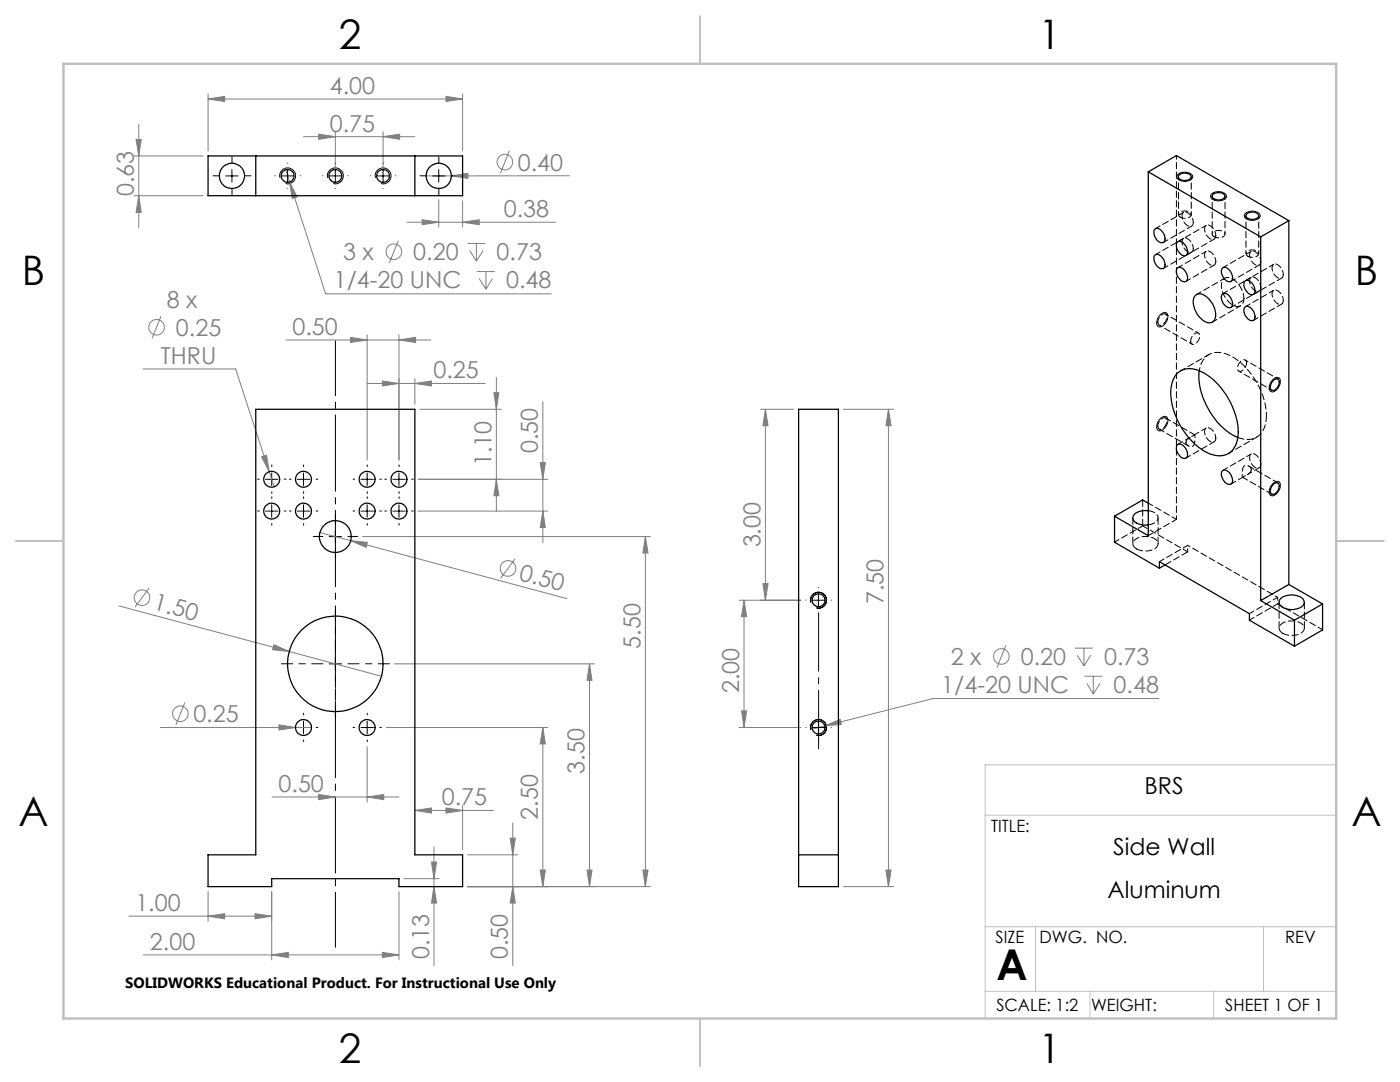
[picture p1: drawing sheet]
<svg xmlns="http://www.w3.org/2000/svg" width="279mm" height="216mm" viewBox="0 0 279 216" stroke-linecap="round" stroke-linejoin="round" font-family="sans-serif">
<g fill="none" stroke="#808080" stroke-width=".2">
<path d="M41.5 19.8l3.3-.6v1zM41.5 18.7v11.4M41.5 19.8h50.8M89 19.2l3.3 .6-3.3 .4zM92.3 18.7v11.4M26.7 31.1h13.8M26.7 39.1h13.8M27.2 27.8h1l-.5 3.3zM27.7 39.1l.5 3.3h-1zM27.7 24.8v20.6M57 33.9l.8 2.4M57.8 36.3l1.5 3-1 .3z"/>
<path d="M57.8 36.3l7.2 22.3h45M60.6 27.3h22.2M63.6 26.8l3.3 .5-3.3 .5zM66.9 26.3v7.8M76.4 27.3l3.4-.5v1zM76.4 26.3v7.8M85.1 35.1h5M87.6 39.9v5.4M90.1 35.1l3.3-.5v1zM101.6 30.1l-1.7 4.5M113.7 35.1h-23.6M79.5 48l-1.8 4.5"/>
<path d="M81.2 44.3h29.7M84.2 43.9l3.4 .4-3.4 .5zM92.3 44.3l3.3-.4v.9zM92.3 40.1v5.2M93.3 48.6h3.5M93.7 50l1.4 2.1M95.1 48.6v3.5M95.2 54.2h3.5M95.6 55.6l1.4 2.1M96.4 50l-1.3 2.1M97 54.2v3.5M98.3 55.6l-1.3 2.1"/>
<path d="M28.5 73.6h18.5l7.7 23.6M32.1 63.1l-1.8 4.4M57.1 67.8h28.9M70 67.3l3.3 .5-3.3 .5zM73.3 66.8v25M73.3 76.5h23.5M76.3 76l3.3 .5-3.3 .5zM79.6 67.8l3.3-.5v1zM79.6 66.8v25M82.8 76.5l3.3-.5v1zM82.8 75.5v5.2M98.6 78.4h1l-.5 3.3z"/>
<path d="M99.1 75.3v26.7M52.2 91.2l1-.4 .5 3.3zM83.5 95.6h25.8M83.8 81.7h16.2M99.1 95.6l.5 3.3h-1zM107.8 92.3h1l-.5 3.3zM108.3 80.1v28.2M151.8 81.7h6.6M152.8 81.7v38.1M152.8 81.7l.5 3.2h-1zM168.3 81.7h10M177.3 81.7l.5 3.2h-1z"/>
<path d="M177.3 81.7v95.2M29.8 117.3l-2.9 3.9M63.9 106.3l6.1 1.6M70 107.9l3.3 .3-.2 1zM70 107.9l43.1 11.6M72.4 107.1h57.4M83.5 102h25.8M102.8 111.5l-2.9 3.9M108.3 102l.5 3.3h-1zM128.8 107.1l.5 3.2h-1zM128.8 107.1v69.8M147.5 119.8h12.3"/>
<path d="M148.5 119.8l.5 3.2h-1zM148.5 119.8v25.4M152.3 116.5h1l-.5 3.3zM23.7 120.9l34 9.1M54.7 128.7l3 1.3-3.3-.4zM57.7 130l18.4 4.9M78.7 132.5h39.9M117.7 132.5l.4 3.2h-.9zM117.7 132.5v44.4M200.7 128.8l-1.7 4.4M214.5 129.3h3.6M215 130.7l1.3 2.2"/>
<path d="M216.3 129.3v3.6M216.4 134.9h3.6M216.9 136.3l1.3 2.2M217.7 130.7l-1.4 2.2M218.2 134.9v3.6M219.5 136.3l-1.3 2.2M231.3 139.4h-45.1l-21.6 5.5M32 145.2h30.2M36.9 140.2l-1.8 4.4M54.3 159h25.3M55.7 144.6l3.3 .6-3.3 .5zM63.6 158.5l3.3 .5-3.3 .6z"/>
<path d="M73.3 159l3.3-.5v1.1zM73.3 149v11.1M77.1 145.2h32.2M108.3 145.2l.5 3.2h-1zM108.3 145.2v31.7M147.5 145.2h12.3M148 141.9h1l-.5 3.3zM164.6 144.9l3.1-1.4 .2 1zM164.6 144.9l-2.5 .6M41.5 177.9v5.9M54.2 177.9v13.6M79.6 177.9v13.6"/>
<path d="M80.6 175.3h7M82.8 161.7l3.3-.5v1zM82.8 161.7h15.7M86.1 172h1l-.5 3.3zM86.6 176.9l.5 3.3h-1zM86.6 169v23.7M89 161.2l3.3 .5-3.3 .5zM92.3 160.7v8.9M93.3 176.9h36.5M93.3 170.6h10M101.8 167.3h1l-.5 3.3zM102.3 164.2v28.5"/>
<path d="M102.3 176.9l.5 3.3h-1zM107.8 173.6h1l-.5 3.3zM117.2 173.6h.9l-.4 3.3zM128.3 173.6h1l-.5 3.3zM168.3 176.9h10M176.8 173.6h1l-.5 3.3zM25.7 182.8h28.5M28.6 190.5h51M41.5 182.8l3.3-.5v1zM50.9 182.3l3.3 .5-3.3 .5zM54.2 190.5l3.3-.5v1.1zM76.3 190l3.3 .5-3.3 .6z"/>
<circle cx="100.8" cy="32.3" r="1.55"/>
<circle cx="78.6" cy="50.2" r="1.55"/>
<circle cx="31.2" cy="65.3" r="1.56"/>
<circle cx="28.3" cy="119.3" r="1.55"/>
<circle cx="101.4" cy="113.4" r="1.56"/>
<circle cx="199.8" cy="131" r="1.56"/>
<circle cx="36" cy="142.4" r="1.55"/>
</g>
<g fill="none" stroke="#000" stroke-width=".2">
<path d="M45 35.1h2.5M46.3 33.8v2.5M55.9 35.5a1.58 1.58 0 0 1 1.4-2 1.58 1.58 0 0 1 1.7 1.8 1.58 1.58 0 0 1-2 1.3M56.2 35.1h2.4M57.4 33.8v2.5M65.4 35.5a1.58 1.58 0 0 1 1.4-2 1.58 1.58 0 0 1 1.7 1.8 1.58 1.58 0 0 1-2 1.3M65.7 35.1h2.5M66.9 33.8v2.5M74.9 35.5a1.58 1.58 0 0 1 1.4-2 1.58 1.58 0 0 1 1.7 1.8 1.58 1.58 0 0 1-2 1.3M75.2 35.1h2.5M76.4 33.8v2.5M86.3 35.1h2.5"/>
<path d="M87.6 33.8v2.5M235 34.9a2.07 2.07 0 0 1 3 .2 1.34 1.34 0 0 1-1.7 1.1l-.7-.1a.78 .78 0 0 1-.6-1.2zM241.8 38.7a2.07 2.07 0 0 1 3 .3 1.34 1.34 0 0 1-1.8 1.1l-1.1-.4a.66 .66 0 0 1-.1-1zM248.4 42.7a2.06 2.06 0 0 1 3.1 .2 1.41 1.41 0 0 1-1.9 1.1l-.9-.4a.6 .6 0 0 1-.3-.9zM231.7 62.7a.81 .81 0 0 1 1.1-.2 .81 .81 0 0 1 .2 1.1 1.69 1.69 0 0 1-1.9 1.6 1.88 1.88 0 0 1 .6-2.5zM254.1 75.7a.8 .8 0 0 1 1.1-.4 .8 .8 0 0 1 .3 1.1 2.05 2.05 0 0 1-1.7 1.8 1.07 1.07 0 0 1-.3-1.7zM53 95.6h2.5M54.2 94.4v2.5M59.3 95.6h2.5M60.6 94.4v2.5M72 95.6h2.5M73.3 94.4v2.5"/>
<path d="M78.4 95.6h2.5M79.6 94.4v2.5M231.4 83.7l.3-.3a.81 .81 0 0 1 1.1-.2 .81 .81 0 0 1 .2 1.1 1.69 1.69 0 0 1-1.9 1.6 1.73 1.73 0 0 1 .3-2.2zM254.1 96.4a.8 .8 0 0 1 1.1-.3 .8 .8 0 0 1 .3 1.1 1.88 1.88 0 0 1-1.8 1.7 1.49 1.49 0 0 1 .2-2.2zM53 102h2.5M54.2 100.7v2.5M59.3 102h2.5M60.6 100.7v2.5M65.7 107.1h2.5M66.9 105.8v2.5M72 102h2.5M73.3 100.7v2.5"/>
<path d="M78.4 102h2.5M79.6 100.7v2.5M162.1 119.8h2.5M163.3 118.5v2.5M65.7 132.5h2.5M66.9 131.2v2.5M161.8 120.2a1.58 1.58 0 0 1 1.4-2 1.58 1.58 0 0 1 1.7 1.7 1.58 1.58 0 0 1-2 1.4M59.3 145.2h2.5M60.6 143.9v2.5M72 145.2h2.5M73.3 143.9v2.5M161.8 145.6a1.58 1.58 0 0 1 1.4-2 1.58 1.58 0 0 1 1.7 1.7 1.58 1.58 0 0 1-2 1.4"/>
<path d="M162.1 145.2h2.5M163.3 143.9v2.5"/>
</g>
<path d="M66.9 189v-121" fill="none" stroke="#000" stroke-width=".2" stroke-dasharray="15.2 1.3 1.3 1.3" stroke-dashoffset="4.3"/>
<g fill="none" stroke="#000" stroke-width=".2" stroke-dasharray="15.2 1.3 1.3 1.3">
<path d="M43.8 35.1h-1.3M46.3 32.6v-1.3M46.3 37.6v1.2M48.8 35.1h1.3M54.9 35.1h.1M57.4 32.6v-.1M57.4 37.6h.1M59.9 35.1h.1M64.4 35.1h.1M66.9 32.6v-.1M66.9 37.6h.1M69.4 35.1h.1"/>
<path d="M74 35.1h-.1M76.5 32.6v-.1M76.5 37.6h.1M79 35.1h.1M85.1 35.1h-1.3M87.6 32.6v-1.3M87.6 37.6v1.2M90.1 35.1h1.2M51.7 95.6h-.3M54.2 93.1v-.3M54.2 98.1v.4M54.2 99.5v-.4"/>
<path d="M56.7 95.6h.4M58.1 95.6h-.3M60.6 99.5v-.4M60.6 93.1v-.3M60.6 98.1v.4M63.1 95.6h.3M70.8 95.6h-.3M73.3 99.5v-.4M73.3 93.1v-.3M73.3 98.1v.4M75.8 95.6h.3M77.1 95.6h-.3"/>
<path d="M79.6 99.5v-.4M79.6 93.1v-.3M79.6 98.1v.4M82.1 95.6h.4M51.7 102h-.3M54.2 104.5v.3M56.7 102h.4M58.1 102h-.3M60.6 104.5v.3M63.1 102h.3M64.4 107h-1.9M66.9 104.5v-1.9"/>
<path d="M66.9 109.5v2M69.4 107h2M70.8 102h-.3M73.3 104.5v.3M75.8 102h.3M77.1 102h-.3M79.6 104.5v.3M82.1 102h.4M160.9 119.7h-.1M163.4 117.2h.1M165.9 119.7h.1M58.1 145.1h-.3"/>
<path d="M60.6 142.6v-.3M60.6 147.6v.4M63.1 145.1h.3M70.8 145.1h-.3M73.3 142.6v-.3M73.3 147.6v.4M75.8 145.1h.3M160.9 145.1h-.1M163.4 142.6h.1M163.4 147.6v.1M165.9 145.1h.1"/>
</g>
<path d="M64.4 132.4h-8.2M66.9 129.9v-8.2M66.9 134.9v8.3M69.4 132.4h8.3" fill="none" stroke="#000" stroke-width=".2" stroke-dasharray="15.2 1.3 1.3 1.3" stroke-dashoffset="13"/>
<path d="M266.7 152.6h-70.1v50.6M196.6 162.7h70.1M196.6 197.8h70.1M196.6 184.9h70.1M206.7 184.9v12.9M217.5 197.8v5.4M242.2 197.8v5.4M252.2 184.9v12.9" fill="none" stroke="#c0c0c0" stroke-width=".2"/>
<path d="M139.7 3.2v9.5M3.1 107.9h9.6M266.7 107.9h9.5M139.7 203.2v9.6" fill="none" stroke="#c0c0c0" stroke-width=".25"/>
<path d="M12.7 12.7h254v190.5h-254z" fill="none" stroke="#c0c0c0" stroke-width=".5"/>
<path d="M163.4 122.2v27.2" fill="none" stroke="#000" stroke-width=".2" stroke-dasharray="15.2 1.3 1.3 1.3" stroke-dashoffset="3.6"/>
<g fill="#808080">
<path d="M54.7 128.7l3 1.3-3.3-.4z"/>
<path d="M55.7 144.6l3.3 .6-3.3 .5z"/>
<path d="M90.1 35.1l3.3-.5v1z"/>
<path d="M70 107.9l3.3 .3-.2 1z"/>
<path d="M76.3 190l3.3 .5-3.3 .6zM54.2 190.5l3.3-.5v1.1zM73.3 159l3.3-.5v1.1zM63.6 158.5l3.3 .5-3.3 .6zM89 19.2l3.3 .6-3.3 .4zM41.5 19.8l3.3-.6v1zM92.3 44.3l3.3-.4v.9zM84.2 43.9l3.4 .4-3.4 .5z"/>
<path d="M41.5 182.8l3.3-.5v1zM50.9 182.3l3.3 .5-3.3 .5zM70 67.3l3.3 .5-3.3 .5zM79.6 67.8l3.3-.5v1zM52.2 91.2l1.5 2.9-.5-3.3zM164.6 144.9l3.3-.4-.2-1zM63.6 26.8l3.3 .5-3.3 .5zM76.4 27.3l3.4-.5v1zM57.8 36.3l.5 3.3 1-.3z"/>
<path d="M76.3 76l3.3 .5-3.3 .5zM82.8 76.5l3.3-.5v1z"/>
<path d="M82.8 161.7l3.3-.5v1zM89 161.2l3.3 .5-3.3 .5z"/>
<path d="M176.8 173.6h1l-.5 3.3zM177.3 81.7l.5 3.2h-1z"/>
<path d="M86.6 176.9l.5 3.3h-1zM86.1 172h1l-.5 3.3zM108.3 102l.5 3.3h-1zM107.8 92.3h1l-.5 3.3z"/>
<path d="M101.8 167.3h1l-.5 3.3zM102.3 176.9l.5 3.3h-1z"/>
<path d="M108.3 145.2l.5 3.2h-1zM107.8 173.6h1l-.5 3.3zM117.7 132.5l.4 3.2h-.9zM117.2 173.6h.9l-.4 3.3zM128.8 107.1l.5 3.2h-1zM128.3 173.6h1l-.5 3.3zM98.6 78.4h1l-.5 3.3zM99.1 95.6l.5 3.3h-1zM152.8 81.7l.5 3.2h-1zM152.3 116.5h1l-.5 3.3zM148.5 119.8l.5 3.2h-1zM148 141.9h1l-.5 3.3z"/>
<path d="M27.2 27.8h1l-.5 3.3zM27.7 39.1l.5 3.3h-1z"/>
</g>
<g fill="none" stroke="#000" stroke-width=".25">
<path d="M41.5 31.1h50.8v8h-50.8zM51 31.1v8M82.8 31.1v8M229.2 34.3v72.6l-6.8-3.9M229.2 34.3l22.4 13M229.2 34.3l5.6-3.3 22.4 13M235.3 35a1.65 1.65 0 0 1 2.4 .2 1.54 1.54 0 0 1-2.4 .5l-.1-.4zM242 38.9a1.57 1.57 0 0 1 2.4 .2 1.27 1.27 0 0 1-1.9 .7l-.5-.4zM230.4 51a1.11 1.11 0 0 1 1.7 .6 1.39 1.39 0 0 1 0 2 1.89 1.89 0 0 1-1.8-2.2zM230.6 45.6a1.58 1.58 0 0 1 1.8 1.5 .83 .83 0 0 1 .1 .9 .83 .83 0 0 1-.8 .4 2.16 2.16 0 0 1-1.3-2.6zM235.1 53.4a1.8 1.8 0 0 1 1.9 2 .72 .72 0 0 1-.4 .8 .72 .72 0 0 1-.9-.2 1.86 1.86 0 0 1-.6-2.6zM235.1 48.2a1.8 1.8 0 0 1 1.9 2 .72 .72 0 0 1-.4 .8 .72 .72 0 0 1-.9-.2 1.86 1.86 0 0 1-.6-2.6z"/>
<path d="M238.4 59.1a1.59 1.59 0 0 1 2.4 .1 4.3 4.3 0 0 1 1.6 4.6 1.44 1.44 0 0 1-2.3 .2 4.5 4.5 0 0 1-1.8-4.7zM244.1 58.6a1.74 1.74 0 0 1 1.9 1.7 .76 .76 0 0 1-.3 1 .76 .76 0 0 1-1-.2 1.86 1.86 0 0 1-.6-2.5zM244.1 53.4a1.74 1.74 0 0 1 1.9 1.7 .76 .76 0 0 1-.3 1 .76 .76 0 0 1-1-.1 1.86 1.86 0 0 1-.6-2.6zM248.4 56.2a1.11 1.11 0 0 1 1.7 .6 1.39 1.39 0 0 1 0 2 1.93 1.93 0 0 1-1.9-2.2zM248.7 42.8a1.58 1.58 0 0 1 2.5 .2 1.27 1.27 0 0 1-1.9 .7l-.6-.4zM251.6 47.3v72.5M257.2 44l-5.6 3.3M257.2 44v72.6M235.1 74.4a4.4 4.4 0 0 1 5.1 0 14.7 14.7 0 0 1 6.9 12.4 3.9 3.9 0 0 1-3.4 4.1 7.8 7.8 0 0 1-5.8-2.8 14.5 14.5 0 0 1-4.2-10.7l.5-1.7zM239.3 74a14.4 14.4 0 0 0 7.7 13.3M248.4 61.3a1.11 1.11 0 0 1 1.7 .7 1.39 1.39 0 0 1 0 2 1.93 1.93 0 0 1-1.9-2.2zM254.1 76l.2-.2a.61 .61 0 0 1 .8-.1 .61 .61 0 0 1 .2 .8 1.51 1.51 0 0 1-1.4 1.4 1.08 1.08 0 0 1 0-1.7z"/>
<path d="M51 81.7h31.8v88.9h9.5v6.3h-12.7v-1.6h-25.4v1.6h-12.7v-6.3h9.5zM159.4 81.7h7.9v95.2h-7.9zM234.9 88.8a1.11 1.11 0 0 1 1.7 .7 1.39 1.39 0 0 1 0 1.9 1.93 1.93 0 0 1-1.8-2.1zM244.1 93.9a1.58 1.58 0 0 1 1.8 1.4 .81 .81 0 0 1 0 1 .81 .81 0 0 1-1 .3 2.15 2.15 0 0 1-1-2.6zM254.1 96.7a.66 .66 0 0 1 .8-.3 .66 .66 0 0 1 .4 .8 1.38 1.38 0 0 1-1.6 1.4 1.52 1.52 0 0 1 .4-1.9zM222.4 103v5.2l9 5.2M229.2 101.9a2.64 2.64 0 0 0-3.1 1.3 1.7 1.7 0 0 0 1.8 1.5h1.3M229.2 100.4l-1.2-.6-5.6 3.2M231.4 113.4v-1.3l17.9 10.3v1.4l9 5.1M232.5 112.7l-1.1 .7M251.6 119.8l6.7 4M255.5 119.6a3.5 3.5 0 0 1 4.6 0 1.16 1.16 0 0 1-.9 1.8 3.7 3.7 0 0 1-3.7-.6l-.2-.5z"/>
<path d="M257.2 116.6l-5.6 3.2M257.2 116.6l6.7 3.9M258.3 123.8v5.1M263.9 120.5l-5.6 3.3M263.9 120.5v5.2l-5.6 3.2M159.4 170.6h7.9"/>
<circle cx="46.3" cy="35.1" r="2.52"/>
<circle cx="57.4" cy="35.1" r="1.28"/>
<circle cx="66.9" cy="35.1" r="1.28"/>
<circle cx="76.4" cy="35.1" r="1.28"/>
<circle cx="87.6" cy="35.1" r="2.52"/>
<circle cx="54.2" cy="95.6" r="1.59"/>
<circle cx="60.6" cy="95.6" r="1.59"/>
<circle cx="73.3" cy="95.6" r="1.59"/>
<circle cx="79.6" cy="95.6" r="1.59"/>
<circle cx="54.2" cy="102" r="1.59"/>
<circle cx="60.6" cy="102" r="1.59"/>
<circle cx="66.9" cy="107.1" r="3.2"/>
<circle cx="73.3" cy="102" r="1.59"/>
<circle cx="79.6" cy="102" r="1.59"/>
<circle cx="163.4" cy="119.8" r="1.28"/>
<circle cx="66.9" cy="132.5" r="9.5"/>
<circle cx="60.6" cy="145.2" r="1.59"/>
<circle cx="73.3" cy="145.2" r="1.59"/>
<circle cx="163.4" cy="145.2" r="1.28"/>
</g>
<g fill="none" stroke="#000" stroke-width=".2" stroke-dasharray="1.3 .6" stroke-dashoffset=".3">
<path d="M232.2 48.4l5.6-3.3M232.2 53.5l5.6-3.2M235.6 43.3a1.47 1.47 0 0 0 2.1-.5 1.56 1.56 0 0 0-2.5-.1v.3l.4 .3M236.2 42.4l-5.6 3.2M236.2 47.6l-5.6 3.2M236.7 51l5.6-3.3M236.7 56.1l5.6-3.2M240.7 45l-5.6 3.2M240.7 50.1l-5.6 3.3M242.3 47.2a1.47 1.47 0 0 0 2.2-.5 1.56 1.56 0 0 0-2.6-.1l.1 .3 .3 .3M244.4 55.5l-5.6 3.3M245.7 56.1l5.6-3.2"/>
<path d="M248.3 59.6a1.42 1.42 0 0 1-.9 1.5 1.42 1.42 0 0 1-1.7-.4 4.5 4.5 0 0 1-1.8-4.6 1.36 1.36 0 0 1 2.2-.4 5 5 0 0 1 2.2 3.9M249 51.1a1.47 1.47 0 0 0 2.2-.5 1.56 1.56 0 0 0-2.5-.1v.3l.3 .3M249.7 50.1l-5.6 3.3M249.7 55.3l-5.6 3.3M250.2 58.7l5.6-3.2M254.2 52.7l-5.6 3.3M254.2 57.9l-5.6 3.3M231.1 64.3a1.47 1.47 0 0 1 1.6-1.6 1.56 1.56 0 0 1-1.2 2.2l-.3-.2-.1-.4M237.6 68.1a1.47 1.47 0 0 1 1.6-1.6 1.56 1.56 0 0 1-1.2 2.2l-.3-.2-.1-.4M241.2 70.8l-5.6 3.2M242 64.3l5.6-3.3M245.7 61.3l5.6-3.2"/>
<path d="M248.8 72.4a.63 .63 0 0 0-.5-.6 .63 .63 0 0 0-.7 .4 1.43 1.43 0 0 0-.4 1.8 1.47 1.47 0 0 0 1.6-1.6M250.2 63.9l5.6-3.2M231.1 85a1.47 1.47 0 0 1 1.6-1.6 1.56 1.56 0 0 1-1.2 2.3l-.3-.2-.1-.5M236.7 91.4l5.6-3.2M245.2 90.5l5.6-3.2M249.7 90.6l-5.6 3.2M228 104.9l-5.6 3.3M234.8 103.6l-5.6 3.3M234.8 103.6l-5.6-3.2M237 108.8l-5.6 3.3M255 119.2l-5.6 3.2M255 120.5l-5.6 3.2"/>
</g>
<path d="M238.1 44.4a2.08 2.08 0 0 0-1.7-2.1 1.21 1.21 0 0 0-.2 1.9 1.29 1.29 0 0 0 1.7 .8l.2-.6M238.1 49.6a2.08 2.08 0 0 0-1.7-2.1 1.21 1.21 0 0 0-.2 1.9 1.29 1.29 0 0 0 1.7 .8l.2-.6M242.6 47a2.08 2.08 0 0 0-1.7-2.1 1.21 1.21 0 0 0-.2 1.9 1.29 1.29 0 0 0 1.7 .8l.2-.6M242.6 52.2a2.08 2.08 0 0 0-1.7-2.1 1.21 1.21 0 0 0-.2 1.8 1.29 1.29 0 0 0 1.7 .9l.2-.6M251.6 52.2a2.08 2.08 0 0 0-1.7-2.1 1.21 1.21 0 0 0-.2 1.8 1.29 1.29 0 0 0 1.7 .9l.2-.6M251.6 57.4a2.08 2.08 0 0 0-1.7-2.1 1.21 1.21 0 0 0-.2 1.8 1.29 1.29 0 0 0 1.7 .9l.2-.6M256.1 54.8a2.08 2.08 0 0 0-1.7-2.1 1.21 1.21 0 0 0-.2 1.8 1.29 1.29 0 0 0 1.7 .9l.2-.6M256.1 59.9a2.08 2.08 0 0 0-1.7-2 1.21 1.21 0 0 0-.2 1.8 1.29 1.29 0 0 0 1.7 .9l.2-.7M242.6 87.4a2.08 2.08 0 0 0-1.7-2.1 1.21 1.21 0 0 0-.2 1.9 1.29 1.29 0 0 0 1.7 .9l.2-.7M251.6 92.6a2.08 2.08 0 0 0-1.7-2.1 1.21 1.21 0 0 0-.2 1.9 1.29 1.29 0 0 0 1.7 .9l.2-.7" fill="none" stroke="#000" stroke-width=".2" stroke-dasharray="1.3 .6" stroke-dashoffset=".4"/>
<path d="M234.8 31v72.6" fill="none" stroke="#000" stroke-width=".2" stroke-dasharray="1.3 .6" stroke-dashoffset=".5"/>
<path d="M252.7 82.9a4.3 4.3 0 0 1-2.9 4.7l-1 .1-1.8-.4M226.8 109.5a3.4 3.4 0 0 0 4.2-.6 1.4 1.4 0 0 0-1.3-1.7 3.2 3.2 0 0 0-3.5 .9 1.1 1.1 0 0 0 .6 1.4M256 126.4a3.4 3.4 0 0 0 4.2-.7 1.4 1.4 0 0 0-1.3-1.7 3.2 3.2 0 0 0-3.5 1 1.1 1.1 0 0 0 .6 1.4" fill="none" stroke="#000" stroke-width=".2" stroke-dasharray="1.3 .6"/>
<path d="M239.4 74a3.7 3.7 0 0 1 5.3-3.4 14.1 14.1 0 0 1 7.8 10.1l.2 2.2M237 110.1v-1.3M255 119.2v1.3" fill="none" stroke="#000" stroke-width=".2" stroke-dasharray="1.3 .6" stroke-dashoffset=".6"/>
<path d="M236.7 88.3a2.56 2.56 0 0 1 1.6-1.5h.1a3.4 3.4 0 0 1-.3 2.2 .99 .99 0 0 1-1.4-.7M237.5 87.3l-2.4 1.3M240.7 85.4l-2.4 1.4M245.7 96.6l2.4-1.4M248.9 94.7l2.4-1.4M249.7 93.7a.87 .87 0 0 0-.8-.9 .87 .87 0 0 0-.9 .9v1.5a3.8 3.8 0 0 0 1.7-1.3v-.2M237 110.1l-9-5.2M264 125.7l-9-5.2" fill="none" stroke="#000" stroke-width=".2" stroke-dasharray="1.3 .6" stroke-dashoffset=".2"/>
<path d="M235.2 35.3v7.5M241.9 39.1v7.6M237.7 42.8v-7.5M244.5 46.7v-7.6M248.7 43v7.6M251.2 50.6v-7.6M231.3 64.9l6.6 3.8M239.2 66.5l-6.6-3.8M247.2 74.1l6.6 3.7M255.1 75.6l-6.6-3.8M237 108.8l18 10.4" fill="none" stroke="#000" stroke-width=".2" stroke-dasharray="1.3 .6" stroke-dashoffset=".7"/>
<path d="M228 99.7v5.2M226.1 103.3v5.2M229.2 104.7a1.93 1.93 0 0 0 1.9-1.5 2.13 2.13 0 0 0-1.9-1.3M231.1 108.5v-5.2M237 110.1l-4.5 2.6M255.3 120.2v5.1M260.3 125.3v-5.1" fill="none" stroke="#000" stroke-width=".2" stroke-dasharray="1.3 .6" stroke-dashoffset="-.1"/>
<path d="M231.3 85.6l5.8 3.4M238.4 86.8l-5.8-3.4M248 95.2l5.8 3.4M255.1 96.4l-5.9-3.4" fill="none" stroke="#000" stroke-width=".2" stroke-dasharray="1.3 .6" stroke-dashoffset=".1"/>
<text font-size="8.5" x="198.9" y="195.5">A</text>
<g font-size="8.1">
<text x="67.6" y="9.7">2</text>
<text x="207.3" y="9.7">1</text>
<text x="4.4" y="57">B</text>
<text x="270.4" y="57">B</text>
<text x="3.7" y="164.9">A</text>
<text x="269.7" y="164.9">A</text>
<text x="67.6" y="212.2">2</text>
<text x="207.3" y="212.2">1</text>
</g>
<g font-size="4.7" fill="#808080">
<text x="65.8" y="18.7">4.00</text>
<text x="65.8" y="26.2">0.75</text>
<text x="103.3" y="34">0.40</text>
<text x="26.7" y="39.1" transform="rotate(-90 26.7 39.1)">0.63</text>
<text x="100.6" y="43.3">0.38</text>
<text x="68.5" y="51.9">3 x</text>
<text x="82.5" y="51.9">0.20</text>
<text x="99.1" y="51.9">0.73</text>
<text x="66.6" y="57.5">1/4-20 UNC</text>
<text x="101" y="57.5">0.48</text>
<text x="33.3" y="61.4">8 x</text>
<text x="35.1" y="67">0.25</text>
<text x="58.4" y="66.8">0.50</text>
<text x="32.1" y="72.6">THRU</text>
<text x="86.5" y="75.5">0.25</text>
<text x="98.1" y="93.1" transform="rotate(-90 98.1 93.1)">1.10</text>
<text x="107.3" y="90.4" transform="rotate(-90 107.3 90.4)">0.50</text>
<text x="151.8" y="109.2" transform="rotate(-90 151.8 109.2)">3.00</text>
<text x="103.4" y="115.7" transform="rotate(15 103.4 115.7)">0.50</text>
<text x="30.4" y="121.6" transform="rotate(15 30.4 121.6)">1.50</text>
<text x="176.3" y="120.5" transform="rotate(-90 176.3 120.5)">7.50</text>
<text x="127.8" y="129.4" transform="rotate(-90 127.8 129.4)">5.50</text>
<text x="189.7" y="132.7">2 x</text>
<text x="203.7" y="132.7">0.20</text>
<text x="220.4" y="132.7">0.73</text>
<text x="147.5" y="138.3" transform="rotate(-90 147.5 138.3)">2.00</text>
<text x="187.8" y="138.3">1/4-20 UNC</text>
<text x="222.3" y="138.3">0.48</text>
<text x="38.6" y="144.1">0.25</text>
<text x="116.7" y="154.4" transform="rotate(-90 116.7 154.4)">3.50</text>
<text x="55.6" y="158">0.50</text>
<text x="88.2" y="160.7">0.75</text>
<text x="107.3" y="163.6" transform="rotate(-90 107.3 163.6)">2.50</text>
<text x="27" y="181.8">1.00</text>
<text x="29.9" y="189.5">2.00</text>
<text x="85.6" y="191.4" transform="rotate(-90 85.6 191.4)">0.13</text>
<text x="101.3" y="191.4" transform="rotate(-90 101.3 191.4)">0.50</text>
</g>
<g font-size="4.7">
<text x="228.4" y="158.5">BRS</text>
<text x="222.2" y="170.7">Side Wall</text>
<text x="221" y="179.2">Aluminum</text>
</g>
<g font-size="3.4">
<text x="197.8" y="166">TITLE:</text>
<text x="198.7" y="188.1">SIZE</text>
<text x="207.5" y="188.1">DWG. NO.</text>
<text x="256.5" y="188.2">REV</text>
<text x="198.8" y="201.7">SCALE: 1:2</text>
<text x="217.7" y="201.8">WEIGHT:</text>
<text x="244.5" y="201.7">SHEET 1 OF 1</text>
</g>
<text font-size="3" x="25" y="197.2">SOLIDWORKS Educational Product. For Instructional Use Only</text>
</svg>
